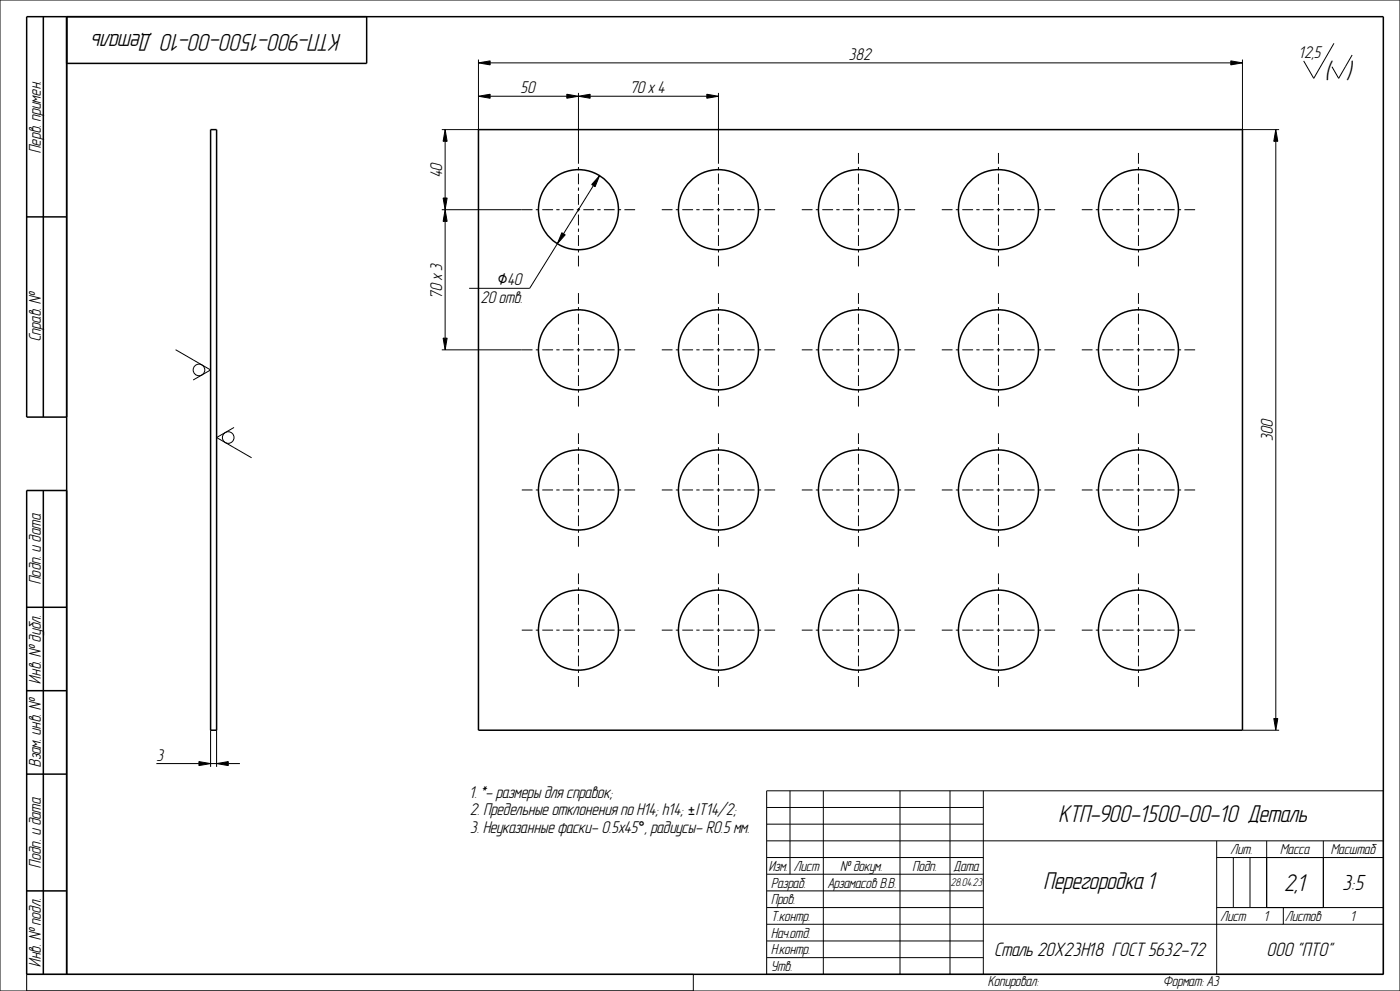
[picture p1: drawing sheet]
<svg xmlns="http://www.w3.org/2000/svg" width="420mm" height="297mm" viewBox="0 0 420 297" stroke-linecap="round" stroke-linejoin="round" font-family="sans-serif">
<g fill="#000">
<path d="M143.5 18.8l3.5-.6v1.2zM369.2 18.2l3.5 .6-3.5 .6zM133.5 38.8l.6 3.5h-1.2zM143.5 28.8l3.5-.6v1.2zM170 28.2l3.5 .6-3.5 .6zM173.5 28.8l3.5-.6v1.2zM212 28.2l3.5 .6-3.5 .6zM382.7 38.8l.6 3.5h-1.2zM179.9 52.7l-1.4 3.2-1-.6zM132.9 59.3h1.2l-.6 3.5zM133.5 62.8l.6 3.5h-1.2zM168.5 69.7l1.1 .7-2.4 2.6z"/>
<path d="M132.9 101.3h1.2l-.6 3.5zM382.1 215.3h1.2l-.6 3.5zM59.7 228.2l3.5 .6-3.5 .6zM65 228.8l3.5-.6v1.2z"/>
</g>
<g fill="none" stroke="#000" stroke-width=".3">
<path d="M0 0h420v297h-420zM143.5 18.8l3.5-.6v1.2zM143.5 17.8v21h-11M147 18.8h222.2M369.2 18.2l3.5 .6-3.5 .6zM372.7 17.8v21h11M400.2 13l-6.1 10.5-3-5.2M405.6 16.5l-4 7-2-3.5M133.5 38.8l.6 3.5h-1.2zM143.5 28.8l3.5-.6v1.2zM147 28.8h23M170 28.2l3.5 .6-3.5 .6z"/>
<path d="M173.5 28.8l3.5-.6v1.2zM173.5 27.8v21.3M177 28.8h35M212 28.2l3.5 .6-3.5 .6zM215.5 27.8v21.3M382.7 38.8l.6 3.5h-1.2zM132.9 59.3h1.2l-.6 3.5zM133.5 42.3v17M173.5 50v1M173.5 52v3.2M173.5 56.2v1M173.5 58.2v3.2"/>
<path d="M178 55.6l-8.9 14.5M179.9 52.7l-1.4 3.2-1-.6zM215.5 50v1M215.5 52v3.2M215.5 56.2v1M215.5 58.2v3.2M257.5 45.8v3.3M257.5 50v1M257.5 52v3.2M257.5 56.2v1M257.5 58.2v3.2M299.5 45.8v3.3"/>
<path d="M299.5 50v1M299.5 52v3.2M299.5 56.2v1M299.5 58.2v3.2M341.5 45.8v3.3M341.5 50v1M341.5 52v3.2M341.5 56.2v1M341.5 58.2v3.2M382.7 42.3v173M132.5 62.8h27.3M133.5 62.8l.6 3.5h-1.2z"/>
<path d="M133.5 66.3v35M160.7 62.8h1M162.7 62.8h3.2M166.9 62.8h1M167.2 73l-8.3 13.4h-18.2M168.5 69.7l1.1 .7-2.4 2.6zM168.8 62.8h3.3M173 62.8h1M173.5 62.4v.9M173.5 64.3v3.2M173.5 68.5v1M173.5 70.5v3.2"/>
<path d="M173.5 74.7v.9M173.5 76.6v3.2M175 62.8h3.2M179.2 62.8h1M181.2 62.8h3.2M185.4 62.8h.9M187.3 62.8h3.2M198.5 62.8h3.3M202.7 62.8h1M204.7 62.8h3.2M208.9 62.8h1M210.8 62.8h3.3"/>
<path d="M215 62.8h1M215.5 62.4v.9M215.5 64.3v3.2M215.5 68.5v1M215.5 70.5v3.2M215.5 74.7v.9M215.5 76.6v3.2M217 62.8h3.2M221.2 62.8h1M223.2 62.8h3.2M227.4 62.8h.9M229.3 62.8h3.2"/>
<path d="M240.5 62.8h3.3M244.7 62.8h1M246.7 62.8h3.2M250.9 62.8h1M252.8 62.8h3.3M257 62.8h1M257.5 62.4v.9M257.5 64.3v3.2M257.5 68.5v1M257.5 70.5v3.2M257.5 74.7v.9M257.5 76.6v3.2"/>
<path d="M259 62.8h3.2M263.2 62.8h1M265.2 62.8h3.2M269.4 62.8h.9M271.3 62.8h3.2M282.5 62.8h3.3M286.7 62.8h1M288.7 62.8h3.2M292.9 62.8h1M294.8 62.8h3.3M299 62.8h1M299.5 62.4v.9"/>
<path d="M299.5 64.3v3.2M299.5 68.5v1M299.5 70.5v3.2M299.5 74.7v.9M299.5 76.6v3.2M301 62.8h3.2M305.2 62.8h1M307.2 62.8h3.2M311.4 62.8h.9M313.3 62.8h3.2M324.5 62.8h3.3M328.7 62.8h1"/>
<path d="M330.7 62.8h3.2M334.9 62.8h1M336.8 62.8h3.3M341 62.8h1M341.5 62.4v.9M341.5 64.3v3.2M341.5 68.5v1M341.5 70.5v3.2M341.5 74.7v.9M341.5 76.6v3.2M343 62.8h3.2M347.2 62.8h1"/>
<path d="M349.2 62.8h3.2M353.4 62.8h.9M355.3 62.8h3.2M173.5 87.8v3.3M173.5 92v1M173.5 94v3.2M173.5 98.2v1M215.5 87.8v3.3M215.5 92v1M215.5 94v3.2M215.5 98.2v1M257.5 87.8v3.3"/>
<path d="M257.5 92v1M257.5 94v3.2M257.5 98.2v1M299.5 87.8v3.3M299.5 92v1M299.5 94v3.2M299.5 98.2v1M341.5 87.8v3.3M341.5 92v1M341.5 94v3.2M341.5 98.2v1M52.7 104.8l10.5 6.1-5.2 3"/>
<path d="M132.5 104.8h27.3M132.9 101.3h1.2l-.6 3.5zM160.7 104.8h1M162.7 104.8h3.2M166.9 104.8h1M168.8 104.8h3.3M173 104.8h1M173.5 100.2v3.2M173.5 104.4v.9M173.5 106.3v3.2M173.5 110.5v1M173.5 112.5v3.2"/>
<path d="M173.5 116.7v.9M173.5 118.6v3.2M175 104.8h3.2M179.2 104.8h1M181.2 104.8h3.2M185.4 104.8h.9M187.3 104.8h3.2M198.5 104.8h3.3M202.7 104.8h1M204.7 104.8h3.2M208.9 104.8h1M210.8 104.8h3.3"/>
<path d="M215 104.8h1M215.5 100.2v3.2M215.5 104.4v.9M215.5 106.3v3.2M215.5 110.5v1M215.5 112.5v3.2M215.5 116.7v.9M215.5 118.6v3.2M217 104.8h3.2M221.2 104.8h1M223.2 104.8h3.2M227.4 104.8h.9"/>
<path d="M229.3 104.8h3.2M240.5 104.8h3.3M244.7 104.8h1M246.7 104.8h3.2M250.9 104.8h1M252.8 104.8h3.3M257 104.8h1M257.5 100.2v3.2M257.5 104.4v.9M257.5 106.3v3.2M257.5 110.5v1M257.5 112.5v3.2"/>
<path d="M257.5 116.7v.9M257.5 118.6v3.2M259 104.8h3.2M263.2 104.8h1M265.2 104.8h3.2M269.4 104.8h.9M271.3 104.8h3.2M282.5 104.8h3.3M286.7 104.8h1M288.7 104.8h3.2M292.9 104.8h1M294.8 104.8h3.3"/>
<path d="M299 104.8h1M299.5 100.2v3.2M299.5 104.4v.9M299.5 106.3v3.2M299.5 110.5v1M299.5 112.5v3.2M299.5 116.7v.9M299.5 118.6v3.2M301 104.8h3.2M305.2 104.8h1M307.2 104.8h3.2M311.4 104.8h.9"/>
<path d="M313.3 104.8h3.2M324.5 104.8h3.3M328.7 104.8h1M330.7 104.8h3.2M334.9 104.8h1M336.8 104.8h3.3M341 104.8h1M341.5 100.2v3.2M341.5 104.4v.9M341.5 106.3v3.2M341.5 110.5v1M341.5 112.5v3.2"/>
<path d="M341.5 116.7v.9M341.5 118.6v3.2M343 104.8h3.2M347.2 104.8h1M349.2 104.8h3.2M353.4 104.8h.9M355.3 104.8h3.2M70.2 128.1l-5.2 3 10.5 6.1M173.5 129.8v3.3M173.5 134v1M173.5 136v3.2M215.5 129.8v3.3"/>
<path d="M215.5 134v1M215.5 136v3.2M257.5 129.8v3.3M257.5 134v1M257.5 136v3.2M299.5 129.8v3.3M299.5 134v1M299.5 136v3.2M341.5 129.8v3.3M341.5 134v1M341.5 136v3.2M156.5 146.8h3.3"/>
<path d="M160.7 146.8h1M162.7 146.8h3.2M166.9 146.8h1M168.8 146.8h3.3M173 146.8h1M173.5 140.2v1M173.5 142.2v3.2M173.5 146.4v.9M173.5 148.3v3.2M173.5 152.5v1M173.5 154.5v3.2M173.5 158.7v.9"/>
<path d="M175 146.8h3.2M179.2 146.8h1M181.2 146.8h3.2M185.4 146.8h.9M187.3 146.8h3.2M198.5 146.8h3.3M202.7 146.8h1M204.7 146.8h3.2M208.9 146.8h1M210.8 146.8h3.3M215 146.8h1M215.5 140.2v1"/>
<path d="M215.5 142.2v3.2M215.5 146.4v.9M215.5 148.3v3.2M215.5 152.5v1M215.5 154.5v3.2M215.5 158.7v.9M217 146.8h3.2M221.2 146.8h1M223.2 146.8h3.2M227.4 146.8h.9M229.3 146.8h3.2M240.5 146.8h3.3"/>
<path d="M244.7 146.8h1M246.7 146.8h3.2M250.9 146.8h1M252.8 146.8h3.3M257 146.8h1M257.5 140.2v1M257.5 142.2v3.2M257.5 146.4v.9M257.5 148.3v3.2M257.5 152.5v1M257.5 154.5v3.2M257.5 158.7v.9"/>
<path d="M259 146.8h3.2M263.2 146.8h1M265.2 146.8h3.2M269.4 146.8h.9M271.3 146.8h3.2M282.5 146.8h3.3M286.7 146.8h1M288.7 146.8h3.2M292.9 146.8h1M294.8 146.8h3.3M299 146.8h1M299.5 140.2v1"/>
<path d="M299.5 142.2v3.2M299.5 146.4v.9M299.5 148.3v3.2M299.5 152.5v1M299.5 154.5v3.2M299.5 158.7v.9M301 146.8h3.2M305.2 146.8h1M307.2 146.8h3.2M311.4 146.8h.9M313.3 146.8h3.2M324.5 146.8h3.3"/>
<path d="M328.7 146.8h1M330.7 146.8h3.2M334.9 146.8h1M336.8 146.8h3.3M341 146.8h1M341.5 140.2v1M341.5 142.2v3.2M341.5 146.4v.9M341.5 148.3v3.2M341.5 152.5v1M341.5 154.5v3.2M341.5 158.7v.9"/>
<path d="M343 146.8h3.2M347.2 146.8h1M349.2 146.8h3.2M353.4 146.8h.9M355.3 146.8h3.2M173.5 160.6v3.2M173.5 171.8v3.3M173.5 176v1M173.5 178v3.2M215.5 160.6v3.2M215.5 171.8v3.3M215.5 176v1"/>
<path d="M215.5 178v3.2M257.5 160.6v3.2M257.5 171.8v3.3M257.5 176v1M257.5 178v3.2M299.5 160.6v3.2M299.5 171.8v3.3M299.5 176v1M299.5 178v3.2M341.5 160.6v3.2M341.5 171.8v3.3M341.5 176v1"/>
<path d="M341.5 178v3.2M156.5 188.8h3.3M160.7 188.8h1M162.7 188.8h3.2M166.9 188.8h1M168.8 188.8h3.3M173 188.8h1M173.5 182.2v1M173.5 184.2v3.2M173.5 188.4v.9M173.5 190.3v3.2M173.5 194.5v1"/>
<path d="M173.5 196.5v3.2M175 188.8h3.2M179.2 188.8h1M181.2 188.8h3.2M185.4 188.8h.9M187.3 188.8h3.2M198.5 188.8h3.3M202.7 188.8h1M204.7 188.8h3.2M208.9 188.8h1M210.8 188.8h3.3M215 188.8h1"/>
<path d="M215.5 182.2v1M215.5 184.2v3.2M215.5 188.4v.9M215.5 190.3v3.2M215.5 194.5v1M215.5 196.5v3.2M217 188.8h3.2M221.2 188.8h1M223.2 188.8h3.2M227.4 188.8h.9M229.3 188.8h3.2M240.5 188.8h3.3"/>
<path d="M244.7 188.8h1M246.7 188.8h3.2M250.9 188.8h1M252.8 188.8h3.3M257 188.8h1M257.5 182.2v1M257.5 184.2v3.2M257.5 188.4v.9M257.5 190.3v3.2M257.5 194.5v1M257.5 196.5v3.2M259 188.8h3.2"/>
<path d="M263.2 188.8h1M265.2 188.8h3.2M269.4 188.8h.9M271.3 188.8h3.2M282.5 188.8h3.3M286.7 188.8h1M288.7 188.8h3.2M292.9 188.8h1M294.8 188.8h3.3M299 188.8h1M299.5 182.2v1M299.5 184.2v3.2"/>
<path d="M299.5 188.4v.9M299.5 190.3v3.2M299.5 194.5v1M299.5 196.5v3.2M301 188.8h3.2M305.2 188.8h1M307.2 188.8h3.2M311.4 188.8h.9M313.3 188.8h3.2M324.5 188.8h3.3M328.7 188.8h1M330.7 188.8h3.2"/>
<path d="M334.9 188.8h1M336.8 188.8h3.3M341 188.8h1M341.5 182.2v1M341.5 184.2v3.2M341.5 188.4v.9M341.5 190.3v3.2M341.5 194.5v1M341.5 196.5v3.2M343 188.8h3.2M347.2 188.8h1M349.2 188.8h3.2"/>
<path d="M353.4 188.8h.9M355.3 188.8h3.2M63.2 218.8v11M65 218.8v11M173.5 200.7v.9M173.5 202.6v3.2M215.5 200.7v.9M215.5 202.6v3.2M257.5 200.7v.9M257.5 202.6v3.2M299.5 200.7v.9M299.5 202.6v3.2"/>
<path d="M341.5 200.7v.9M341.5 202.6v3.2M372.7 218.8h11M382.1 215.3h1.2l-.6 3.5zM46.9 228.8h12.8M59.7 228.2l3.5 .6-3.5 .6zM63.2 228.8h1.8M65 228.8l3.5-.6v1.2zM68.5 228.8h3.5M230 237h185v55h-185zM237 237v25M247 237v55"/>
<path d="M270 237v55M285 237v55M295 237v55M230 242h65M230 247h65M230 252h185M230 257h65M365 257h50M365 252v40M370 257v15M375 257v15M380 252v20"/>
<path d="M397 252v20M230 262h65M230 267h65M230 272h65M230 277h185M365 272h50M385 272v5M8 297v-5h200v5M230 282h65M230 287h65"/>
<circle cx="59.7" cy="110.9" r="1.74"/>
<circle cx="68.5" cy="131.1" r="1.74"/>
</g>
<g fill="none" stroke="#000" stroke-width=".45">
<path d="M13 5v120M20 5v287M110 5v14h-90M63.2 38.8h1.8v180h-1.8zM143.5 38.8h229.2v180h-229.2zM8 65h12M20 125h-12v-120h407v287h-407v-145h12M13 147v145M8 182h12M8 207h12M8 232h12M8 267h12"/>
<circle cx="173.5" cy="62.8" r="12"/>
<circle cx="215.5" cy="62.8" r="12"/>
<circle cx="257.5" cy="62.8" r="12"/>
<circle cx="299.5" cy="62.8" r="12"/>
<circle cx="341.5" cy="62.8" r="12"/>
<circle cx="173.5" cy="104.8" r="12"/>
<circle cx="215.5" cy="104.8" r="12"/>
<circle cx="257.5" cy="104.8" r="12"/>
<circle cx="299.5" cy="104.8" r="12"/>
<circle cx="341.5" cy="104.8" r="12"/>
<circle cx="173.5" cy="146.8" r="12"/>
<circle cx="215.5" cy="146.8" r="12"/>
<circle cx="257.5" cy="146.8" r="12"/>
<circle cx="299.5" cy="146.8" r="12"/>
<circle cx="341.5" cy="146.8" r="12"/>
<circle cx="173.5" cy="188.8" r="12"/>
<circle cx="215.5" cy="188.8" r="12"/>
<circle cx="257.5" cy="188.8" r="12"/>
<circle cx="299.5" cy="188.8" r="12"/>
<circle cx="341.5" cy="188.8" r="12"/>
</g>
<text font-size="7.5" x="397.5" y="23.7">( )</text>
<g font-size="7.3">
<text x="102.2" y="10.1" transform="rotate(-180 102.2 10.1)">КТП-900-1500-00-10 Деталь</text>
<text x="317.8" y="246.4">КТП-900-1500-00-10 Деталь</text>
<text x="313.3" y="266.4">Перегородка 1</text>
<text x="385.3" y="267">2,1</text>
</g>
<text font-size="6.6" x="402.8" y="266.8">3:5</text>
<g font-size="5.9">
<text x="298.4" y="286.5">Сталь 20Х23Н18 ГОСТ 5632-72</text>
<text x="380.1" y="286.5">ООО &quot;ПТО&quot;</text>
</g>
<text font-size="5.3" x="149.2" y="85.5">⌀40</text>
<g font-size="5.1">
<text x="254.6" y="18">382</text>
<text x="389.8" y="17.4">12,5</text>
<text x="156.2" y="28">50</text>
<text x="189.3" y="28">70 х 4</text>
<text x="12.3" y="45.9" transform="rotate(-90 12.3 45.9)">Перв. примен.</text>
<text x="132.7" y="53.1" transform="rotate(-90 132.7 53.1)">40</text>
<text x="132.7" y="89.2" transform="rotate(-90 132.7 89.2)">70 х 3</text>
<text x="144.2" y="90.8">20 отв.</text>
<text x="12.3" y="102.3" transform="rotate(-90 12.3 102.3)">Справ. №</text>
<text x="381.9" y="132.3" transform="rotate(-90 381.9 132.3)">300</text>
<text x="12.3" y="175" transform="rotate(-90 12.3 175)">Подп. и дата</text>
<text x="12.3" y="204.9" transform="rotate(-90 12.3 204.9)">Инв. № дубл.</text>
<text x="46.9" y="228">3</text>
<text x="12.3" y="229.8" transform="rotate(-90 12.3 229.8)">Взам. инв. №</text>
<text x="141.1" y="239">1. *- размеры для справок;</text>
<text x="141.1" y="244.3">2. Предельные отклонения по H14; h14; ±IT14/2;</text>
<text x="141.1" y="249.5">3. Неуказанные фаски- 0.5х45°, радиусы- R0.5 мм.</text>
<text x="12.3" y="260" transform="rotate(-90 12.3 260)">Подп. и дата</text>
<text x="12.3" y="289.9" transform="rotate(-90 12.3 289.9)">Инв. № подл.</text>
</g>
<g font-size="4.4">
<text x="369.2" y="256">Лит.</text>
<text x="384.1" y="256">Масса</text>
<text x="399.3" y="256">Масштаб</text>
<text x="230.6" y="261">Изм.</text>
<text x="238.2" y="261">Лист</text>
<text x="252.2" y="261">№ докум.</text>
<text x="273.9" y="261">Подп.</text>
<text x="286.3" y="261">Дата</text>
<text x="231.4" y="266">Pазраб.</text>
<text x="248.4" y="266">Арзамасов В.В.</text>
<text x="231.4" y="271">Пров.</text>
<text x="231.4" y="276">Т.контр.</text>
<text x="231.4" y="281">Нач.отд.</text>
<text x="366.2" y="276">Лист</text>
<text x="379.4" y="276">1</text>
<text x="385.6" y="276">Листов</text>
<text x="405.4" y="276">1</text>
<text x="231.4" y="286">Н.контр.</text>
<text x="231.4" y="291">Утв.</text>
<text x="296.5" y="295.5">Копировал:</text>
<text x="349" y="295.5">Формат: А3</text>
</g>
<text font-size="3.4" x="285.2" y="265.7">28.04.23</text>
</svg>
